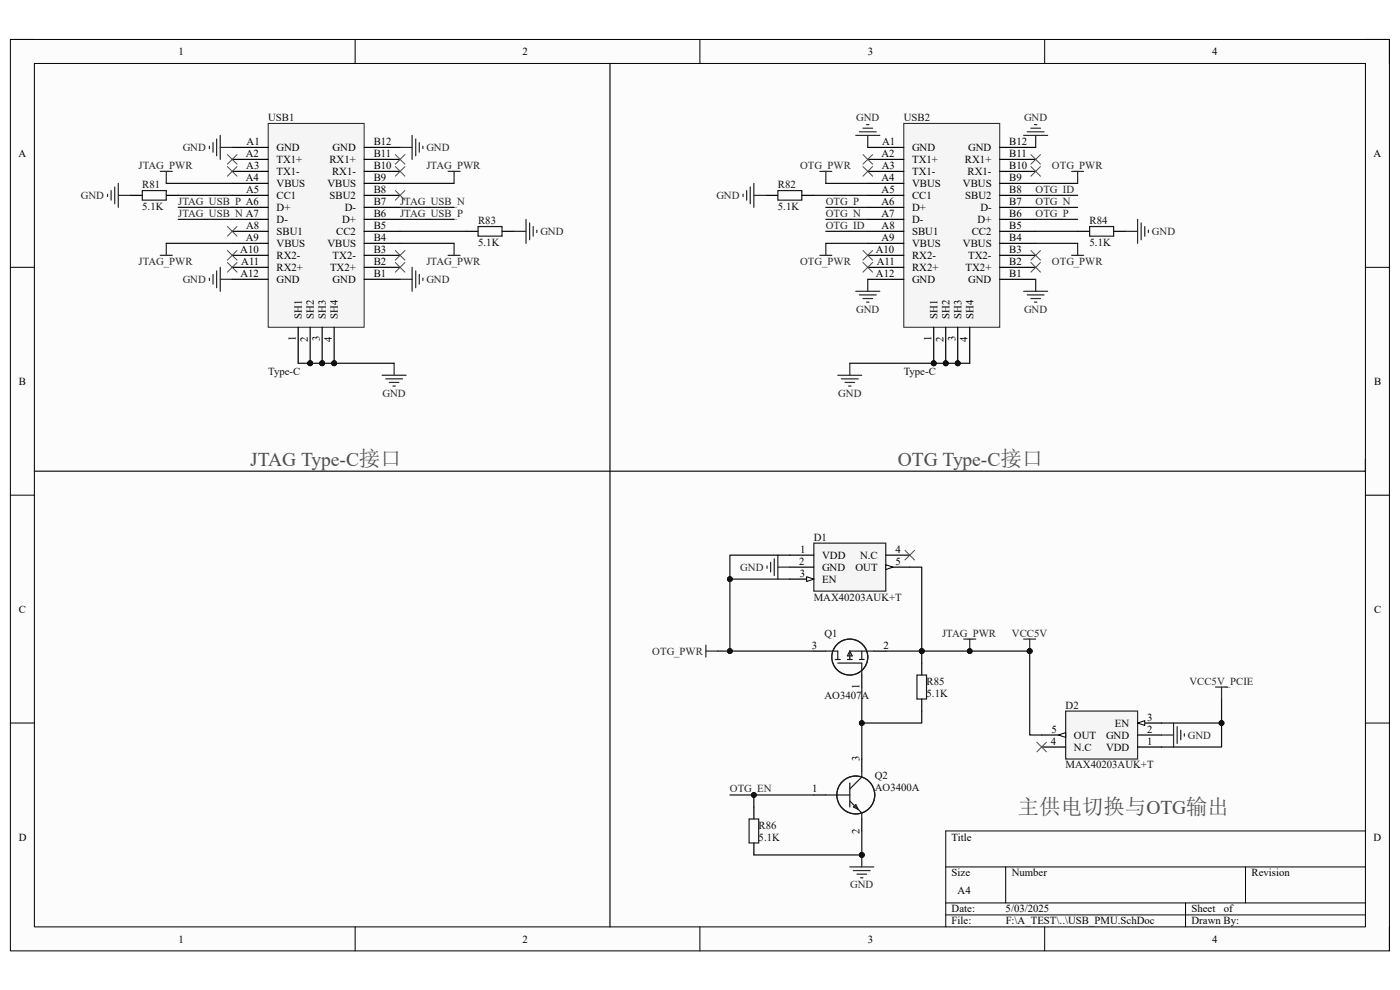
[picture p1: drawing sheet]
<svg xmlns="http://www.w3.org/2000/svg" width="297mm" height="210mm" viewBox="0 0 297 210" stroke-linecap="round" stroke-linejoin="round" font-family="sans-serif">
<path d="M2.2 8.4h292.6v193.3h-292.6z" fill-rule="evenodd" fill="#fcfcfc"/>
<path d="M2.2 8.4h292.6v193.3h-292.6z" fill="none" stroke="#000" stroke-width=".21"/>
<path d="M7.3 13.5h282.4v183.1h-282.4z" fill-rule="evenodd" fill="#fcfcfc"/>
<g fill="none" stroke="#000" stroke-width=".21">
<path d="M2.2 8.4h5.1M7.3 13.5h282.4v183.1h-282.4zM75.3 8.4v5.1M148.5 8.4v5.1M221.6 8.4v5.1M289.7 8.4h5.1v5.1M2.2 56.7h5.1M289.7 56.7h5.1M2.2 105h5.1M289.7 105.1h5.1M2.2 153.4h5.1M289.7 153.4h5.1"/>
<path d="M289.7 176.3h-89.1v20.3M75.3 196.6v5.1M148.5 196.6v5.1M200.6 183.9h89.1M200.6 191.5h89.1M200.6 194.1h89.1M213.4 183.9v7.6M221.6 196.6v5.1M251.5 191.5v5.1M264.2 183.9v7.6M294.8 196.6v5.1"/>
</g>
<circle cx="70.9" cy="77.1" r=".51" fill="#0e0e0e"/>
<circle cx="70.9" cy="77.1" r=".51" fill="none" stroke="#0e0e0e" stroke-width=".21"/>
<circle cx="65.8" cy="77.1" r=".51" fill="#0e0e0e"/>
<circle cx="65.8" cy="77.1" r=".51" fill="none" stroke="#0e0e0e" stroke-width=".21"/>
<circle cx="68.3" cy="77.1" r=".51" fill="#0e0e0e"/>
<circle cx="68.3" cy="77.1" r=".51" fill="none" stroke="#0e0e0e" stroke-width=".21"/>
<path d="M56.9 26.2h20.4v43.2h-20.4z" fill-rule="evenodd" fill="#f5f5f5"/>
<path d="M56.9 26.2h20.4v43.2h-20.4z" fill="none" stroke="#262626" stroke-width=".21"/>
<g fill="none" stroke="#000" stroke-width=".25">
<path d="M49.3 31.3h7.6M49.3 33.8h7.6M49.3 36.4h7.6M49.3 38.9h7.6M77.3 31.3h7.6M77.3 33.8h7.6M77.3 36.4h7.6M77.3 38.9h7.6M49.3 41.4h7.6M49.3 44h7.6M49.3 46.5h7.6M49.3 49.1h7.6"/>
<path d="M49.3 51.6h7.6M49.3 54.2h7.6M49.3 56.7h7.6M49.3 59.3h7.6M77.3 41.4h7.6M77.3 44h7.6M77.3 46.5h7.6M77.3 49.1h7.6M77.3 51.6h7.6M77.3 54.2h7.6M77.3 56.7h7.6M77.3 59.3h7.6"/>
<path d="M70.9 69.4v7.7"/>
</g>
<circle cx="70.9" cy="77.1" r=".51" fill="#0e0e0e"/>
<circle cx="70.9" cy="77.1" r=".51" fill="none" stroke="#0e0e0e" stroke-width=".21"/>
<path d="M63.3 69.4v7.7M65.8 69.4v7.7" fill="none" stroke="#000" stroke-width=".25"/>
<circle cx="65.8" cy="77.1" r=".51" fill="#0e0e0e"/>
<circle cx="65.8" cy="77.1" r=".51" fill="none" stroke="#0e0e0e" stroke-width=".21"/>
<path d="M68.3 69.4v7.7" fill="none" stroke="#000" stroke-width=".25"/>
<circle cx="68.3" cy="77.1" r=".51" fill="#0e0e0e"/>
<circle cx="68.3" cy="77.1" r=".51" fill="none" stroke="#0e0e0e" stroke-width=".21"/>
<g fill="none" stroke="#262626" stroke-width=".25">
<path d="M24.3 39.7v3.5M25.1 38.9v5.1M44.4 31v.5M45.2 30.2v2.1M46 29.5v3.5M46.7 28.7v5.1M46.7 31.3h2.6M84.9 31.3h2.5M87.4 28.7v5.1M88.2 29.5v3.6M89 30.3v2M89.7 31v.5"/>
<path d="M22.8 41.2v.5M23.6 40.4v2.1M25.1 41.4h2.5M44.4 59v.5M45.2 58.2v2.1M46 57.5v3.5M46.7 56.7v5.1M46.7 59.3h2.6M84.9 59.3h2.5M87.4 56.7v5.1M88.2 57.5v3.5M89 58.2v2.1"/>
<path d="M89.7 59v.5M109.1 49.1h2.5M111.6 46.5v5.1M112.4 47.3v3.6M113.1 48.1v2M113.9 48.8v.5"/>
</g>
<g fill="none" stroke="#4c4c4c" stroke-width=".21">
<path d="M48.2 35.3l2.1 2.1M50.3 35.3l-2.1 2.1M83.9 35.3l2 2.1M85.9 35.3l-2 2.1M48.2 48.1l2.1 2M48.2 53.1l2.1 2.1M48.2 55.7l2.1 2M50.3 48.1l-2.1 2M50.3 53.1l-2.1 2.1M50.3 55.7l-2.1 2M83.9 55.7l2 2M83.9 53.1l2 2.1"/>
<path d="M83.9 40.4l2 2.1M85.9 55.7l-2 2M85.9 53.1l-2 2.1M85.9 40.4l-2 2.1"/>
</g>
<path d="M27.6 41.4h2.6M35.3 41.4h2.5M98.9 49.1h2.5M106.5 49.1h2.6" fill="none" stroke="#000" stroke-width=".25"/>
<path d="M30.2 40.4h5.1v2.1h-5.1zM101.4 48.1h5.1v2h-5.1z" fill="none" stroke="#1c1c1c" stroke-width=".25"/>
<circle cx="198.1" cy="77.1" r=".51" fill="#0e0e0e"/>
<circle cx="198.1" cy="77.1" r=".51" fill="none" stroke="#0e0e0e" stroke-width=".21"/>
<circle cx="200.6" cy="77.1" r=".51" fill="#0e0e0e"/>
<circle cx="200.6" cy="77.1" r=".51" fill="none" stroke="#0e0e0e" stroke-width=".21"/>
<circle cx="203.2" cy="77.1" r=".51" fill="#0e0e0e"/>
<circle cx="203.2" cy="77.1" r=".51" fill="none" stroke="#0e0e0e" stroke-width=".21"/>
<path d="M191.7 26.2h20.4v43.2h-20.4z" fill-rule="evenodd" fill="#f5f5f5"/>
<path d="M191.7 26.2h20.4v43.2h-20.4z" fill="none" stroke="#262626" stroke-width=".21"/>
<g fill="none" stroke="#000" stroke-width=".25">
<path d="M184.1 31.3h7.6M184.1 33.8h7.6M184.1 36.4h7.6M184.1 38.9h7.6M212.1 31.3h7.6M212.1 33.8h7.6M212.1 36.4h7.6M212.1 38.9h7.6M184.1 41.4h7.6M184.1 44h7.6M184.1 46.5h7.6M184.1 49.1h7.6"/>
<path d="M184.1 51.6h7.6M184.1 54.2h7.6M184.1 56.7h7.6M184.1 59.3h7.6M212.1 41.4h7.6M212.1 44h7.6M212.1 46.5h7.6M212.1 49.1h7.6M212.1 51.6h7.6M212.1 54.2h7.6M212.1 56.7h7.6M212.1 59.3h7.6"/>
<path d="M198.1 69.4v7.7M205.7 69.4v7.7"/>
</g>
<circle cx="198.1" cy="77.1" r=".51" fill="#0e0e0e"/>
<circle cx="198.1" cy="77.1" r=".51" fill="none" stroke="#0e0e0e" stroke-width=".21"/>
<path d="M200.6 69.4v7.7" fill="none" stroke="#000" stroke-width=".25"/>
<circle cx="200.6" cy="77.1" r=".51" fill="#0e0e0e"/>
<circle cx="200.6" cy="77.1" r=".51" fill="none" stroke="#0e0e0e" stroke-width=".21"/>
<path d="M203.2 69.4v7.7" fill="none" stroke="#000" stroke-width=".25"/>
<circle cx="203.2" cy="77.1" r=".51" fill="#0e0e0e"/>
<circle cx="203.2" cy="77.1" r=".51" fill="none" stroke="#0e0e0e" stroke-width=".21"/>
<g fill="none" stroke="#262626" stroke-width=".25">
<path d="M34 36.4h2.5M35.3 36.4v2.5M95.1 36.4h2.5M96.3 36.4v2.5M159.2 39.7v3.5M159.9 38.9v5.1M173.9 36.4h2.6M175.2 36.4v2.5M181.6 28.7h5M182.3 28h3.6M183.1 27.2h2M183.8 26.4h.6"/>
<path d="M184.1 28.7v2.6M217.2 28.7h5.1M217.9 28h3.6M218.7 27.2h2M219.5 26.4h.5M219.7 28.7v2.6M227.4 36.4h2.5M228.6 36.4v2.5M34 54.2h2.5M35.3 51.6v2.6M95.1 54.2h2.5M96.3 51.6v2.6"/>
<path d="M157.6 41.2v.5M158.4 40.4v2.1M159.9 41.4h2.6M173.9 54.2h2.6M175.2 51.6v2.6M184.1 59.3v2.5M219.7 59.3v2.5M227.4 54.2h2.5M228.6 51.6v2.6M238.8 49.1h2.5M241.3 46.5v5.1M242.1 47.3v3.6"/>
<path d="M242.9 48.1v2M243.6 48.8v.5M181.6 61.8h5M182.3 62.6h3.6M183.1 63.3h2M183.8 64.1h.6M217.2 61.8h5.1M217.9 62.6h3.6M218.7 63.3h2M219.5 64.1h.5M180.3 183.9h5.1M181 184.7h3.6"/>
<path d="M181.8 185.4h2M182.6 186.2h.5M182.8 181.4v2.5"/>
</g>
<g fill="none" stroke="#4c4c4c" stroke-width=".21">
<path d="M48.2 32.8l2.1 2M50.3 32.8l-2.1 2M83.9 32.8l2 2M85.9 32.8l-2 2M183.1 32.8l2 2M183.1 35.3l2 2.1M185.1 32.8l-2 2M185.1 35.3l-2 2.1M218.7 35.3l2 2.1M218.7 32.8l2 2M220.7 35.3l-2 2.1M220.7 32.8l-2 2"/>
<path d="M183.1 53.1l2 2.1M183.1 55.7l2 2M185.1 53.1l-2 2.1M185.1 55.7l-2 2M218.7 55.7l2 2M218.7 53.1l2 2.1M220.7 55.7l-2 2M220.7 53.1l-2 2.1"/>
</g>
<path d="M162.5 41.4h2.5M170.1 41.4h2.6M228.6 49.1h2.6M236.3 49.1h2.5M172.7 138.1h2.5M185.4 138.1h2.5M182.8 143.2v2.6" fill="none" stroke="#000" stroke-width=".25"/>
<g fill="none" stroke="#1c1c1c" stroke-width=".25">
<path d="M165 40.4h5.1v2.1h-5.1zM231.2 48.1h5.1v2h-5.1zM175.2 138.1h2.5v1.8M177.2 139.9h1.1M179.8 139.9h1M180.3 138.1h5.1M180.3 138.1v1.8M180.3 138.1l.5 1h-1zM182.3 139.9h1M182.8 138.1v1.8M177.7 140.7h5.1v2.5"/>
<circle cx="180.3" cy="139.4" r="3.8"/>
</g>
<circle cx="182.8" cy="181.4" r=".51" fill="#0e0e0e"/>
<circle cx="182.8" cy="181.4" r=".51" fill="none" stroke="#0e0e0e" stroke-width=".21"/>
<path d="M149.8 136.8v2.6M149.8 138.1h2.5M217.2 135.6h2.5M218.5 135.6v2.5" fill="none" stroke="#262626" stroke-width=".25"/>
<path d="M195.5 140.7v2.5M195.5 148.3v2.5" fill="none" stroke="#000" stroke-width=".25"/>
<path d="M194.5 143.2h2.1v5.1h-2.1z" fill="none" stroke="#1c1c1c" stroke-width=".25"/>
<circle cx="218.4" cy="138.1" r=".51" fill="#0e0e0e"/>
<circle cx="218.4" cy="138.1" r=".51" fill="none" stroke="#0e0e0e" stroke-width=".21"/>
<path d="M204.4 135.6h2.6M205.7 135.6v2.5" fill="none" stroke="#262626" stroke-width=".25"/>
<circle cx="205.7" cy="138.1" r=".51" fill="#0e0e0e"/>
<circle cx="205.7" cy="138.1" r=".51" fill="none" stroke="#0e0e0e" stroke-width=".21"/>
<path d="M159.9 171.2v2.5M159.9 178.8v2.6" fill="none" stroke="#000" stroke-width=".25"/>
<path d="M158.9 173.7h2.1v5.1h-2.1z" fill="none" stroke="#1c1c1c" stroke-width=".25"/>
<path d="M81.1 79.6h5.1M83.6 77.1v2.5M177.7 79.6h5.1M180.3 77.1v2.5M81.8 80.4h3.6M82.6 81.1h2M83.4 81.9h.5M178.5 80.4h3.6M179.3 81.1h2M180 81.9h.5" fill="none" stroke="#262626" stroke-width=".25"/>
<path d="M172.7 115.2h15.2v10.2h-15.2z" fill-rule="evenodd" fill="#f5f5f5"/>
<path d="M172.7 115.2h15.2v10.2h-15.2z" fill="none" stroke="#262626" stroke-width=".25"/>
<path d="M167.6 117.8h5.1M167.6 120.3h5.1M167.6 122.9h5.1" fill="none" stroke="#000" stroke-width=".25"/>
<path d="M171.1 122.3l1.6 .6-1.6 .5z" fill="#fbfbfb"/>
<path d="M171.1 122.3l1.6 .6-1.6 .5z" fill="none" stroke="#000" stroke-width=".21"/>
<path d="M187.9 117.8h5.1M187.9 120.3h5.1" fill="none" stroke="#000" stroke-width=".25"/>
<path d="M187.9 119.8l1.5 .5-1.5 .5z" fill="#fbfbfb"/>
<path d="M187.9 119.8l1.5 .5-1.5 .5z" fill="none" stroke="#000" stroke-width=".21"/>
<path d="M163.5 119.3v2M164.3 118.5v3.6M165 117.8v5.1M162.7 120.1v.5M165 120.3h2.6" fill="none" stroke="#262626" stroke-width=".25"/>
<path d="M192 116.7l2 2.1M194 116.7l-2 2.1" fill="none" stroke="#4c4c4c" stroke-width=".21"/>
<path d="M172.7 168.6h2.5M182.8 161v2.6M182.8 173.7v2.6" fill="none" stroke="#000" stroke-width=".25"/>
<g fill="none" stroke="#1c1c1c" stroke-width=".25">
<path d="M175.2 168.6h5.1M180.3 166.1v5.1M180.3 169.9l2.5 2.6v1.2M181.6 170.7l.5 1-1.1-.5zM182.8 163.6v1.2l-2.5 2.6"/>
<circle cx="181.6" cy="168.6" r="4"/>
</g>
<g fill="none" stroke="#0e0e0e" stroke-width=".25">
<path d="M35.3 38.9h14M84.9 38.9h11.4M175.2 38.9h8.9M219.7 38.9h8.9M35.3 51.6h14M37.8 44h11.5M37.8 46.5h11.5M37.8 41.4h11.5M84.9 44h11.4M84.9 46.5h11.4M84.9 49.1h14M84.9 51.6h11.4"/>
<path d="M172.7 41.4h11.4M175.2 46.5h8.9M175.2 49.1h8.9M175.2 51.6h8.9M175.2 44h8.9M219.7 46.5h8.9M219.7 49.1h8.9M219.7 41.4h8.9M219.7 51.6h8.9M219.7 44h8.9M182.8 176.3v5.1"/>
</g>
<circle cx="182.8" cy="181.4" r=".51" fill="#0e0e0e"/>
<circle cx="182.8" cy="181.4" r=".51" fill="none" stroke="#0e0e0e" stroke-width=".21"/>
<path d="M129.4 13.5v183.1M63.3 77.1h20.3M289.7 97.4v2.6h-282.4" fill="none" stroke="#0e0e0e" stroke-width=".25"/>
<circle cx="70.9" cy="77.1" r=".51" fill="#0e0e0e"/>
<circle cx="70.9" cy="77.1" r=".51" fill="none" stroke="#0e0e0e" stroke-width=".21"/>
<circle cx="68.3" cy="77.1" r=".51" fill="#0e0e0e"/>
<circle cx="68.3" cy="77.1" r=".51" fill="none" stroke="#0e0e0e" stroke-width=".21"/>
<circle cx="65.8" cy="77.1" r=".51" fill="#0e0e0e"/>
<circle cx="65.8" cy="77.1" r=".51" fill="none" stroke="#0e0e0e" stroke-width=".21"/>
<path d="M182.8 145.8v7.6" fill="none" stroke="#0e0e0e" stroke-width=".25"/>
<circle cx="182.8" cy="153.4" r=".51" fill="#0e0e0e"/>
<circle cx="182.8" cy="153.4" r=".51" fill="none" stroke="#0e0e0e" stroke-width=".21"/>
<path d="M195.5 150.8v2.6h-12.7v7.6" fill="none" stroke="#0e0e0e" stroke-width=".25"/>
<circle cx="182.8" cy="153.4" r=".51" fill="#0e0e0e"/>
<circle cx="182.8" cy="153.4" r=".51" fill="none" stroke="#0e0e0e" stroke-width=".21"/>
<path d="M159.9 181.4h22.9" fill="none" stroke="#0e0e0e" stroke-width=".25"/>
<circle cx="182.8" cy="181.4" r=".51" fill="#0e0e0e"/>
<circle cx="182.8" cy="181.4" r=".51" fill="none" stroke="#0e0e0e" stroke-width=".21"/>
<path d="M180.3 77.1h25.4" fill="none" stroke="#0e0e0e" stroke-width=".25"/>
<circle cx="198.1" cy="77.1" r=".51" fill="#0e0e0e"/>
<circle cx="198.1" cy="77.1" r=".51" fill="none" stroke="#0e0e0e" stroke-width=".21"/>
<circle cx="200.6" cy="77.1" r=".51" fill="#0e0e0e"/>
<circle cx="200.6" cy="77.1" r=".51" fill="none" stroke="#0e0e0e" stroke-width=".21"/>
<circle cx="203.2" cy="77.1" r=".51" fill="#0e0e0e"/>
<circle cx="203.2" cy="77.1" r=".51" fill="none" stroke="#0e0e0e" stroke-width=".21"/>
<path d="M195.5 138.1v2.6" fill="none" stroke="#0e0e0e" stroke-width=".25"/>
<circle cx="195.5" cy="138.1" r=".51" fill="#0e0e0e"/>
<circle cx="195.5" cy="138.1" r=".51" fill="none" stroke="#0e0e0e" stroke-width=".21"/>
<path d="M187.9 138.1h30.6" fill="none" stroke="#0e0e0e" stroke-width=".25"/>
<circle cx="195.5" cy="138.1" r=".51" fill="#0e0e0e"/>
<circle cx="195.5" cy="138.1" r=".51" fill="none" stroke="#0e0e0e" stroke-width=".21"/>
<circle cx="205.7" cy="138.1" r=".51" fill="#0e0e0e"/>
<circle cx="205.7" cy="138.1" r=".51" fill="none" stroke="#0e0e0e" stroke-width=".21"/>
<circle cx="218.4" cy="138.1" r=".51" fill="#0e0e0e"/>
<circle cx="218.4" cy="138.1" r=".51" fill="none" stroke="#0e0e0e" stroke-width=".21"/>
<path d="M167.6 122.9h-12.8v15.2" fill="none" stroke="#0e0e0e" stroke-width=".25"/>
<circle cx="154.8" cy="122.9" r=".51" fill="#0e0e0e"/>
<circle cx="154.8" cy="122.9" r=".51" fill="none" stroke="#0e0e0e" stroke-width=".21"/>
<circle cx="154.8" cy="138.1" r=".51" fill="#0e0e0e"/>
<circle cx="154.8" cy="138.1" r=".51" fill="none" stroke="#0e0e0e" stroke-width=".21"/>
<path d="M167.6 117.8h-12.8v5.1" fill="none" stroke="#0e0e0e" stroke-width=".25"/>
<circle cx="154.8" cy="122.9" r=".51" fill="#0e0e0e"/>
<circle cx="154.8" cy="122.9" r=".51" fill="none" stroke="#0e0e0e" stroke-width=".21"/>
<path d="M152.3 138.1h20.4" fill="none" stroke="#0e0e0e" stroke-width=".25"/>
<circle cx="154.8" cy="138.1" r=".51" fill="#0e0e0e"/>
<circle cx="154.8" cy="138.1" r=".51" fill="none" stroke="#0e0e0e" stroke-width=".21"/>
<path d="M193 120.3h2.5v17.8" fill="none" stroke="#0e0e0e" stroke-width=".25"/>
<circle cx="195.5" cy="138.1" r=".51" fill="#0e0e0e"/>
<circle cx="195.5" cy="138.1" r=".51" fill="none" stroke="#0e0e0e" stroke-width=".21"/>
<path d="M154.8 168.6h17.9" fill="none" stroke="#0e0e0e" stroke-width=".25"/>
<circle cx="159.9" cy="168.6" r=".51" fill="#0e0e0e"/>
<circle cx="159.9" cy="168.6" r=".51" fill="none" stroke="#0e0e0e" stroke-width=".21"/>
<path d="M159.9 168.6v2.6" fill="none" stroke="#0e0e0e" stroke-width=".25"/>
<circle cx="159.9" cy="168.6" r=".51" fill="#0e0e0e"/>
<circle cx="159.9" cy="168.6" r=".51" fill="none" stroke="#0e0e0e" stroke-width=".21"/>
<path d="M226.1 150.8h15.2v10.2h-15.2z" fill-rule="evenodd" fill="#f5f5f5"/>
<path d="M226.1 150.8h15.2v10.2h-15.2z" fill="none" stroke="#262626" stroke-width=".25"/>
<path d="M241.3 158.5h5.1M241.3 155.9h5.1M241.3 153.4h5.1" fill="none" stroke="#000" stroke-width=".25"/>
<path d="M241.3 153.4l1.6-.5v1z" fill="#fbfbfb"/>
<path d="M241.3 153.4l1.6-.5v1z" fill="none" stroke="#000" stroke-width=".21"/>
<path d="M221 158.5h5.1M221 155.9h5.1" fill="none" stroke="#000" stroke-width=".25"/>
<path d="M224.5 155.9l1.6-.5v1z" fill="#fbfbfb"/>
<path d="M224.5 155.9l1.6-.5v1z" fill="none" stroke="#000" stroke-width=".21"/>
<path d="M246.4 155.9h2.6M249 153.4v5.1M249.7 154.1v3.6M250.5 154.9v2M251.3 155.7v.5" fill="none" stroke="#262626" stroke-width=".25"/>
<path d="M220 157.5l2 2M222 157.5l-2 2" fill="none" stroke="#4c4c4c" stroke-width=".21"/>
<path d="M259.2 148.3v5.1h-12.8" fill="none" stroke="#0e0e0e" stroke-width=".25"/>
<circle cx="259.1" cy="153.4" r=".51" fill="#0e0e0e"/>
<circle cx="259.1" cy="153.4" r=".51" fill="none" stroke="#0e0e0e" stroke-width=".21"/>
<path d="M259.2 153.4v5.1h-12.8" fill="none" stroke="#0e0e0e" stroke-width=".25"/>
<circle cx="259.1" cy="153.4" r=".51" fill="#0e0e0e"/>
<circle cx="259.1" cy="153.4" r=".51" fill="none" stroke="#0e0e0e" stroke-width=".21"/>
<path d="M218.5 138.1v17.8h2.5" fill="none" stroke="#0e0e0e" stroke-width=".25"/>
<circle cx="218.4" cy="138.1" r=".51" fill="#0e0e0e"/>
<circle cx="218.4" cy="138.1" r=".51" fill="none" stroke="#0e0e0e" stroke-width=".21"/>
<path d="M257.9 145.8h2.5M259.2 145.8v2.5" fill="none" stroke="#262626" stroke-width=".25"/>
<text font-size="4.5" fill="#4c4c4c" x="215.9" y="172.6">主供电切换与OTG输出</text>
<g font-size="4.1" fill="#4c4c4c">
<text x="53.1" y="98.8">JTAG Type-C接口</text>
<text x="190.5" y="98.8">OTG Type-C接口</text>
</g>
<g font-size="2.3">
<text x="37.9" y="11.7">1</text>
<text x="110.9" y="11.7">2</text>
<text x="184.1" y="11.7">3</text>
<text x="257.1" y="11.7">4</text>
<text x="3.9" y="33.3">A</text>
<text x="52.2" y="33.3">A2</text>
<text x="52.2" y="35.9">A3</text>
<text x="52.3" y="30.7">A1</text>
<text x="58.7" y="32">GND</text>
<text x="58.7" y="34.6">TX1+</text>
<text x="69.9" y="34.6">RX1+</text>
<text x="70.6" y="32">GND</text>
<text x="79.3" y="35.9">B10</text>
<text x="79.3" y="33.3">B11</text>
<text x="79.3" y="30.7">B12</text>
<text x="187" y="33.3">A2</text>
<text x="187.1" y="35.9">A3</text>
<text x="187.2" y="30.7">A1</text>
<text x="193.5" y="32">GND</text>
<text x="193.5" y="34.6">TX1+</text>
<text x="204.7" y="34.6">RX1+</text>
<text x="205.4" y="32">GND</text>
<text x="214.1" y="35.9">B10</text>
<text x="214.1" y="33.3">B11</text>
<text x="214.1" y="30.7">B12</text>
<text x="291.4" y="33.3">A</text>
<text x="52.2" y="38.4">A4</text>
<text x="52.2" y="40.9">A5</text>
<text x="58.7" y="37.1">TX1-</text>
<text x="58.7" y="39.7">VBUS</text>
<text x="69.5" y="39.7">VBUS</text>
<text x="70.4" y="37.1">RX1-</text>
<text x="79.3" y="40.9">B8</text>
<text x="79.3" y="38.4">B9</text>
<text x="187" y="38.4">A4</text>
<text x="187" y="40.9">A5</text>
<text x="193.5" y="37.1">TX1-</text>
<text x="193.5" y="39.7">VBUS</text>
<text x="204.3" y="39.7">VBUS</text>
<text x="205.3" y="37.1">RX1-</text>
<text x="214.1" y="40.9">B8</text>
<text x="214.1" y="38.4">B9</text>
<text x="58.7" y="42.2">CC1</text>
<text x="58.7" y="44.7">D+</text>
<text x="58.7" y="47.3">D-</text>
<text x="69.9" y="42.2">SBU2</text>
<text x="72.6" y="47.3">D+</text>
<text x="73.2" y="44.7">D-</text>
<text x="79.3" y="46">B6</text>
<text x="79.3" y="43.5">B7</text>
<text x="187" y="43.5">A6</text>
<text x="187" y="46">A7</text>
<text x="193.5" y="42.2">CC1</text>
<text x="193.5" y="44.7">D+</text>
<text x="193.5" y="47.3">D-</text>
<text x="204.8" y="42.2">SBU2</text>
<text x="207.4" y="47.3">D+</text>
<text x="208" y="44.7">D-</text>
<text x="214.1" y="46">B6</text>
<text x="214.1" y="43.5">B7</text>
<text x="51" y="53.6">A10</text>
<text x="52.2" y="51.1">A9</text>
<text x="52.2" y="48.6">A8</text>
<text x="58.7" y="49.8">SBU1</text>
<text x="58.7" y="52.4">VBUS</text>
<text x="69.5" y="52.4">VBUS</text>
<text x="71.3" y="49.8">CC2</text>
<text x="79.3" y="53.6">B3</text>
<text x="79.3" y="51.1">B4</text>
<text x="79.3" y="48.6">B5</text>
<text x="185.8" y="53.6">A10</text>
<text x="187" y="51.1">A9</text>
<text x="187" y="48.6">A8</text>
<text x="193.5" y="49.8">SBU1</text>
<text x="193.5" y="52.4">VBUS</text>
<text x="204.3" y="52.4">VBUS</text>
<text x="206.2" y="49.8">CC2</text>
<text x="214.1" y="53.6">B3</text>
<text x="214.1" y="51.1">B4</text>
<text x="214.1" y="48.6">B5</text>
<text x="51" y="58.7">A12</text>
<text x="51.2" y="56.2">A11</text>
<text x="58.7" y="54.9">RX2-</text>
<text x="58.7" y="57.4">RX2+</text>
<text x="58.7" y="60">GND</text>
<text x="70" y="57.4">TX2+</text>
<text x="70.6" y="60">GND</text>
<text x="70.6" y="54.9">TX2-</text>
<text x="79.3" y="58.7">B1</text>
<text x="79.3" y="56.2">B2</text>
<text x="185.8" y="58.7">A12</text>
<text x="186" y="56.2">A11</text>
<text x="193.5" y="54.9">RX2-</text>
<text x="193.5" y="57.4">RX2+</text>
<text x="193.5" y="60">GND</text>
<text x="204.9" y="57.4">TX2+</text>
<text x="205.4" y="60">GND</text>
<text x="205.4" y="54.9">TX2-</text>
<text x="214.1" y="58.7">B1</text>
<text x="214.1" y="56.2">B2</text>
<text x="64" y="67.6" transform="rotate(-90 64 67.6)">SH1</text>
<text x="66.6" y="67.6" transform="rotate(-90 66.6 67.6)">SH2</text>
<text x="69.1" y="67.6" transform="rotate(-90 69.1 67.6)">SH3</text>
<text x="71.7" y="67.6" transform="rotate(-90 71.7 67.6)">SH4</text>
<text x="198.9" y="67.6" transform="rotate(-90 198.9 67.6)">SH1</text>
<text x="201.4" y="67.6" transform="rotate(-90 201.4 67.6)">SH2</text>
<text x="204" y="67.6" transform="rotate(-90 204 67.6)">SH3</text>
<text x="206.5" y="67.6" transform="rotate(-90 206.5 67.6)">SH4</text>
<text x="62.8" y="72.3" transform="rotate(-90 62.8 72.3)">1</text>
<text x="65.3" y="72.5" transform="rotate(-90 65.3 72.5)">2</text>
<text x="67.9" y="72.4" transform="rotate(-90 67.9 72.4)">3</text>
<text x="70.4" y="72.5" transform="rotate(-90 70.4 72.5)">4</text>
<text x="197.6" y="72.3" transform="rotate(-90 197.6 72.3)">1</text>
<text x="200.2" y="72.5" transform="rotate(-90 200.2 72.5)">2</text>
<text x="202.7" y="72.4" transform="rotate(-90 202.7 72.4)">3</text>
<text x="205.2" y="72.5" transform="rotate(-90 205.2 72.5)">4</text>
<text x="4" y="81.6">B</text>
<text x="291.5" y="81.6">B</text>
<text x="169.5" y="119.8">2</text>
<text x="169.8" y="117.3">1</text>
<text x="174.4" y="118.5">VDD</text>
<text x="182.5" y="118.5">N.C</text>
<text x="189.9" y="117.3">4</text>
<text x="189.9" y="119.8">5</text>
<text x="169.7" y="122.3">3</text>
<text x="174.4" y="121.1">GND</text>
<text x="174.4" y="123.6">EN</text>
<text x="181.5" y="121.1">OUT</text>
<text x="4" y="130">C</text>
<text x="291.5" y="130">C</text>
<text x="172.2" y="137.6">3</text>
<text x="187.4" y="137.6">2</text>
<text x="182.3" y="146.1" transform="rotate(-90 182.3 146.1)">1</text>
<text x="223.1" y="155.4">5</text>
<text x="236.5" y="154.1">EN</text>
<text x="243.4" y="155.4">2</text>
<text x="243.4" y="152.9">3</text>
<text x="182.3" y="161.5" transform="rotate(-90 182.3 161.5)">3</text>
<text x="223" y="157.9">4</text>
<text x="227.8" y="159.2">N.C</text>
<text x="227.8" y="156.7">OUT</text>
<text x="234.7" y="159.2">VDD</text>
<text x="234.7" y="156.7">GND</text>
<text x="243.4" y="157.9">1</text>
<text x="172.3" y="168.1">1</text>
<text x="4" y="178.3">D</text>
<text x="182.3" y="176.8" transform="rotate(-90 182.3 176.8)">2</text>
<text x="201.9" y="178.3">Title</text>
<text x="291.4" y="178.3">D</text>
<text x="201.9" y="185.9">Size</text>
<text x="214.6" y="185.9">Number</text>
<text x="265.5" y="185.9">Revision</text>
<text x="203.2" y="189.7">A4</text>
<text x="201.9" y="193.5">Date:</text>
<text x="201.9" y="196.1">File:</text>
<text x="213.3" y="193.5">5/03/2025</text>
<text x="213.4" y="196.1">F:\A_TEST\..\USB_PMU.SchDoc</text>
<text x="252.8" y="196.1">Drawn By:</text>
<text x="252.8" y="193.5">Sheet</text>
<text x="259.6" y="193.5">of</text>
<text x="37.9" y="199.9">1</text>
<text x="110.9" y="199.9">2</text>
<text x="184.1" y="199.9">3</text>
<text x="257.1" y="199.9">4</text>
</g>
<g font-size="2.3" fill="#0e0e0e">
<text x="56.9" y="25.7">USB1</text>
<text x="191.7" y="25.7">USB2</text>
<text x="30.2" y="39.9">R81</text>
<text x="165" y="39.9">R82</text>
<text x="30.2" y="44.5">5.1K</text>
<text x="101.4" y="47.5">R83</text>
<text x="165" y="44.5">5.1K</text>
<text x="231.1" y="47.5">R84</text>
<text x="101.4" y="52.1">5.1K</text>
<text x="231.1" y="52.1">5.1K</text>
<text x="56.9" y="79.6">Type-C</text>
<text x="191.7" y="79.6">Type-C</text>
<text x="172.6" y="114.7">D1</text>
<text x="172.6" y="127.4">MAX40203AUK+T</text>
<text x="174.9" y="135">Q1</text>
<text x="174.9" y="148.3">AO3407A</text>
<text x="196.6" y="147.8">5.1K</text>
<text x="196.6" y="145.2">R85</text>
<text x="226.1" y="150.3">D2</text>
<text x="185.6" y="165.3">Q2</text>
<text x="185.6" y="167.9">AO3400A</text>
<text x="226.1" y="163">MAX40203AUK+T</text>
<text x="161" y="178.3">5.1K</text>
<text x="161" y="175.8">R86</text>
</g>
<g font-size="2.3" fill="#262626">
<text x="181.7" y="25.7">GND</text>
<text x="217.3" y="25.7">GND</text>
<text x="29.4" y="35.9">JTAG_PWR</text>
<text x="38.8" y="32">GND</text>
<text x="90.5" y="32">GND</text>
<text x="90.5" y="35.9">JTAG_PWR</text>
<text x="169.8" y="35.9">OTG_PWR</text>
<text x="223.2" y="35.9">OTG_PWR</text>
<text x="219.7" y="40.9">OTG_ID</text>
<text x="17.1" y="42.2">GND</text>
<text x="37.8" y="43.5">JTAG_USB_P A6</text>
<text x="37.8" y="46">JTAG_USB_N A7</text>
<text x="84.9" y="46">JTAG_USB_P</text>
<text x="84.9" y="43.5">JTAG_USB_N</text>
<text x="152" y="42.2">GND</text>
<text x="175.2" y="43.5">OTG_P</text>
<text x="175.2" y="46">OTG_N</text>
<text x="219.7" y="43.5">OTG_N</text>
<text x="219.7" y="46">OTG_P</text>
<text x="114.6" y="49.8">GND</text>
<text x="175.2" y="48.6">OTG_ID</text>
<text x="244.4" y="49.8">GND</text>
<text x="29.4" y="56.2">JTAG_PWR</text>
<text x="38.8" y="60">GND</text>
<text x="90.5" y="60">GND</text>
<text x="90.5" y="56.2">JTAG_PWR</text>
<text x="169.8" y="56.2">OTG_PWR</text>
<text x="223.2" y="56.2">OTG_PWR</text>
<text x="181.7" y="66.4">GND</text>
<text x="217.3" y="66.4">GND</text>
<text x="81.2" y="84.2">GND</text>
<text x="177.8" y="84.2">GND</text>
<text x="157.1" y="121.1">GND</text>
<text x="199.9" y="135">JTAG_PWR</text>
<text x="214.7" y="135">VCC5V</text>
<text x="138.4" y="138.9">OTG_PWR</text>
<text x="252.3" y="145.2">VCC5V_PCIE</text>
<text x="252" y="156.7">GND</text>
<text x="154.9" y="168.1">OTG_EN</text>
<text x="180.4" y="188.5">GND</text>
</g>
</svg>
